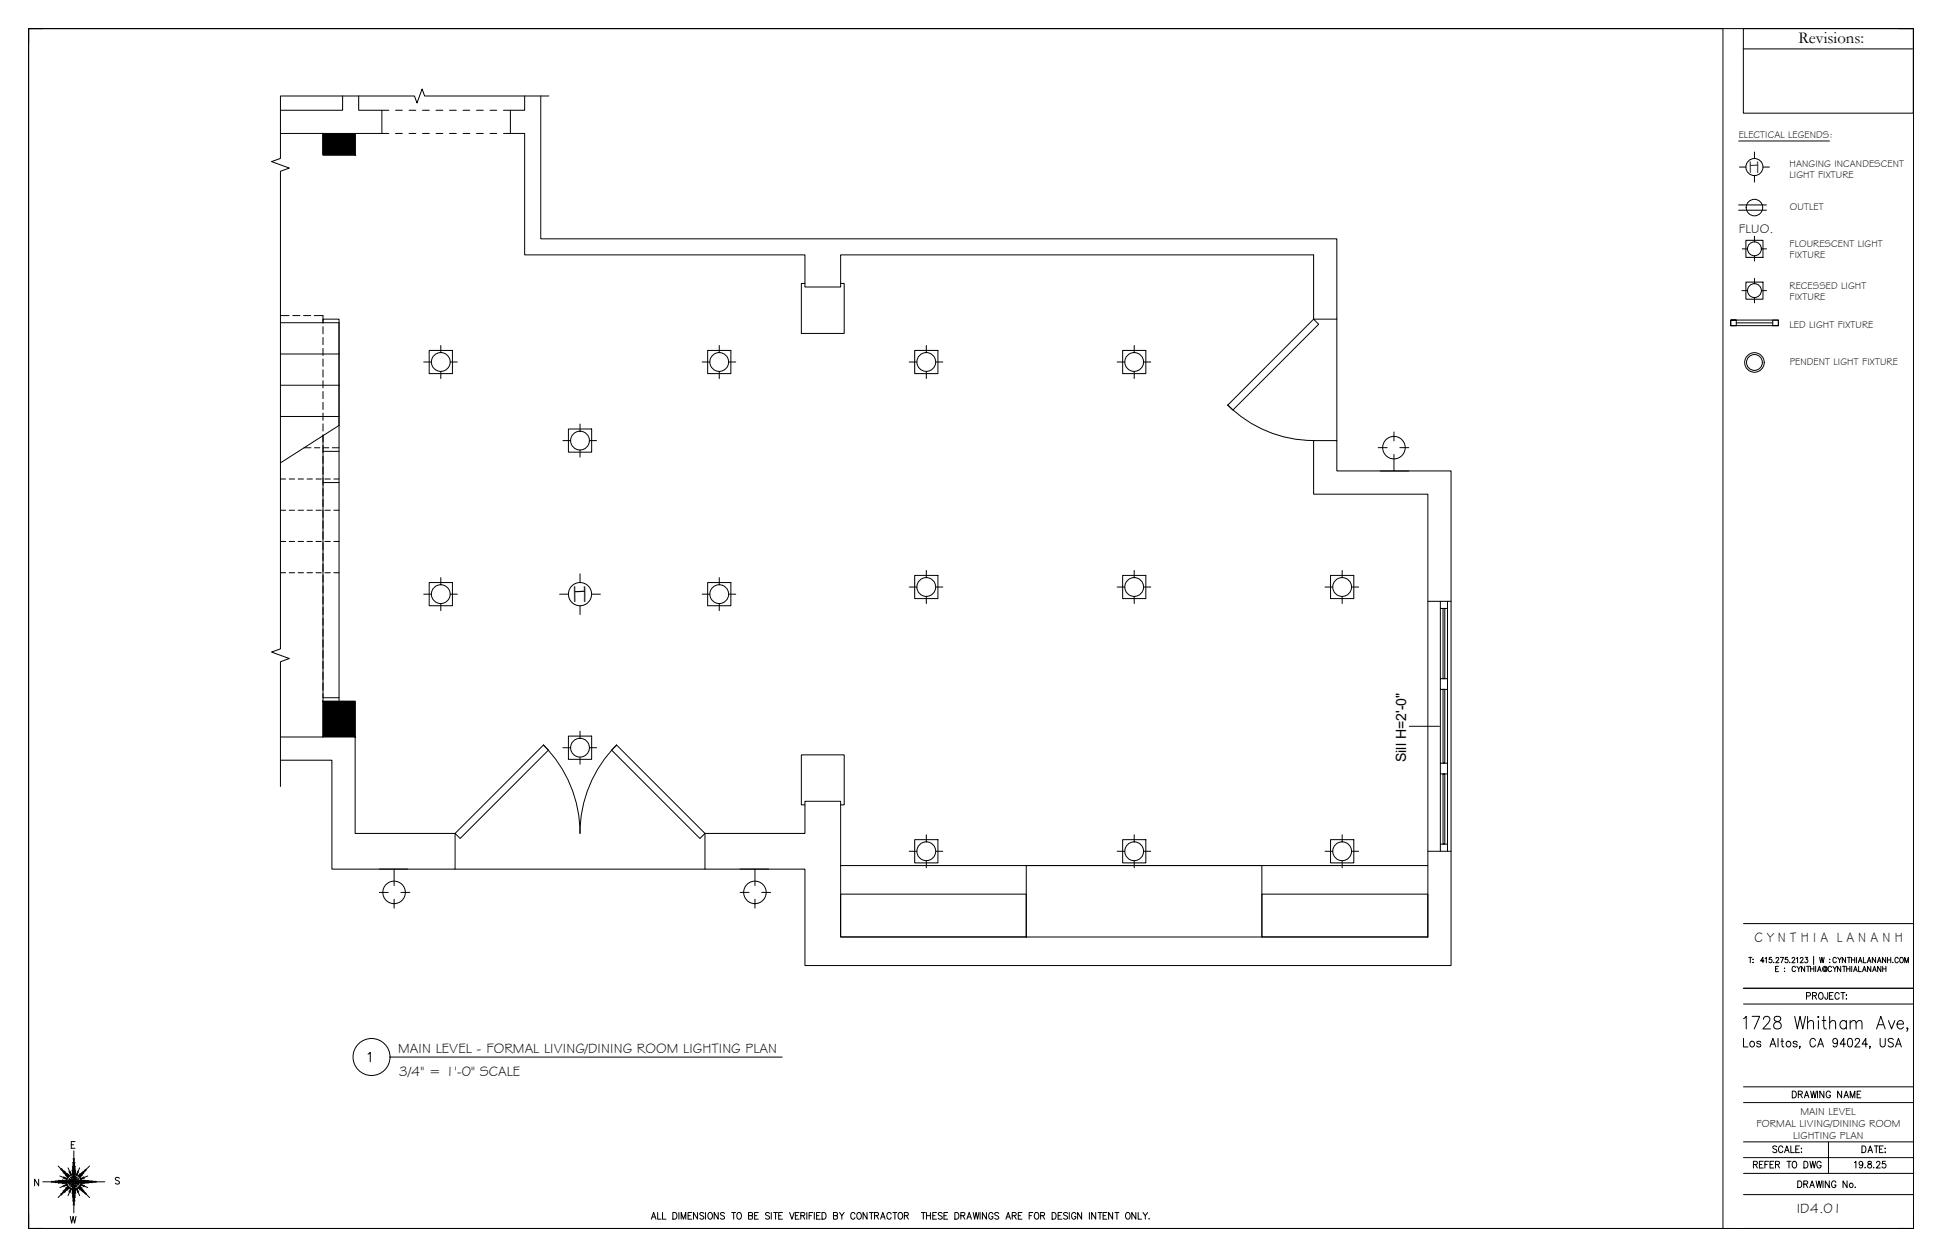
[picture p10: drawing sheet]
<svg xmlns="http://www.w3.org/2000/svg" width="864mm" height="559mm" viewBox="0 0 864 559" stroke-linecap="round" stroke-linejoin="round" font-family="sans-serif">
<!-- layer: ID-FURN -->
<path d="M373.8 384.8h261.2M561.1 397.5h73.9v19h-73.9zM456.4 416.5v-31.7h104.7v31.7" fill="none" stroke="#000" stroke-width=".44"/>
<!-- layer: A-E-WALL -->
<path d="M152.4 42.7v6.3h-27.7M159.5 42.7v6.3h10.3v10.3h-11.9v9.6h-14.3v-9.6h-18.9M233.3 42.7v6.3h-6.3v10.3h6.3v54h124.6v14.3h15.9v-14.3h210.4v28.6h10.3v-35.7h-354v-63.5M143.6 143.5v-1.6h7.2v168.3h-7.2v-116.5M143.6 214.5h7.2M143.6 200.6h7.2M635 267.3h10.3M124.7 327.6h18.9M157.9 327.6v42.9h44.5v15.9h-54.8v-48.5h-22.9M313.5 370.5h44.4v-14.3h15.9v60.3h261.2v-196.8h-50.8v-23.8h10.3v13.5h50.8v219.8h-287.4v-42.8h-44.4zM635 378.4h10.3" fill="none" stroke="#000" stroke-width=".44"/>
<!-- layer: S-STRS -->
<path d="M124.7 143.5h26.1v45.6l-26.1 16.7M124.7 157.4h26.1M124.7 171.3h26.1M124.7 185.1h26.1M150.8 310.2v1.6" fill="none" stroke="#000" stroke-width=".44"/>
<!-- layer: S-STRS-MBND -->
<g fill="none" stroke="#000" stroke-width=".44">
<path d="M135.3 199.1h3M139.8 199.1h2.4M143.8 199.1h2.4M147.8 199.1h3M124.7 212.9h2.3M128.6 212.9h2.4M132.6 212.9h2.4M136.5 212.9h2.4M140.5 212.9h2.4M144.5 212.9h2.4M148.5 212.9h2.3M124.7 226.8h2.3"/>
<path d="M128.6 226.8h2.4M132.6 226.8h2.4M136.5 226.8h2.4M140.5 226.8h2.4M144.5 226.8h2.4M148.5 226.8h2.3M124.7 254.6h2.3M124.7 240.7h2.3M128.6 254.6h2.4M128.6 240.7h2.4M132.6 254.6h2.4M132.6 240.7h2.4"/>
<path d="M136.5 254.6h2.4M136.5 240.7h2.4M140.5 254.6h2.4M140.5 240.7h2.4M144.5 254.6h2.4M144.5 240.7h2.4M148.5 254.6h2.3M148.5 240.7h2.3"/>
</g>
<!-- layer: A-GLAZ -->
<g fill="none" stroke="#000" stroke-width=".44">
<path d="M640.5 267.3v3.2h3.2v-3.2M640.5 270.5v31.2M641.7 270.5h.8v31.2h-.8zM643.7 270.5v31.2M640.5 301.7h3.2v4.8h-3.2zM640.5 306.5v32.8M641.7 306.5h.8v32.8h-.8zM643.7 306.5v32.8M640.5 339.3h3.2v4.7h-3.2zM640.5 344v31.3M641.7 344h.8v31.3h-.8zM643.7 344v31.3"/>
<path d="M640.5 378.4v-3.1h3.2v3.1"/>
</g>
<!-- layer: F-DOOR -->
<g fill="none" stroke="#000" stroke-width=".44">
<path d="M169.8 49h3.1M169.8 59.3h3.1M175.9 49h3M175.9 59.3h3M181.9 49h3M181.9 59.3h3M187.9 49h3M187.9 59.3h3M193.9 49h3M193.9 59.3h3M199.9 49h3M199.9 59.3h3"/>
<path d="M205.9 49h3M205.9 59.3h3M211.9 49h3M211.9 59.3h3M217.9 49h3M217.9 59.3h3M223.9 49h3.1M223.9 59.3h3.1M584.2 141.9l2.2 2.2-38.2 38.2-2.2-2.2zM594.5 141.9v54M546 180a54 54 0 0 0 38.1 15.8M241.7 331.2a55.4 55.4 0 0 1 16.2 39.3 55.5 55.5 0 0 1 16.3-39.3"/>
<path d="M272 333.5l2.2-2.3 39.3 39.3-2.2 2.2zM202.4 370.5l39.3-39.3 2.2 2.3-39.3 39.2zM202.4 386.4h111.1"/>
</g>
<!-- layer: A-GENM -->
<path d="M357.9 126h-1.5v22.2h19v-22.2h-1.6M357.9 357.8h-1.5v-22.2h19v22.2h-1.6" fill="none" stroke="#000" stroke-width=".44"/>
<!-- layer: A-COLS -->
<path d="M143.6 311.8l14.3 15.8v-15.8zM143.6 311.8l14.3 15.8h-14.3z" fill="#000" stroke="#000" stroke-width=".44"/>
<path d="M143.6 327.6v-15.8h14.3v15.8" fill="none" stroke="#000" stroke-width=".44"/>
<!-- layer: A-DETL-DEMO -->
<g fill="none" stroke="#000" stroke-width=".44">
<path d="M124.7 140.3h3.9M130.2 140.3h3.2M135 140.3h3.2M139.8 140.3h3.8v3.3M143.6 145.2v3.2M143.6 150v3.2M143.6 154.8v3.2M143.6 159.6v3.2M143.6 164.4v3.2M143.6 169.2v3.2M143.6 174v3.2M143.6 178.8v3.2"/>
<path d="M143.6 183.6v3.2M143.6 188.4v3.2M143.6 193.2v3.2M143.6 198v3.2M143.6 202.8v3.2M143.6 207.6v3.2M143.6 212.4v3.2M143.6 217.2v3.2M143.6 222v3.2M143.6 226.8v3.2M143.6 231.6v3.2M143.6 236.4v3.2"/>
<path d="M143.6 241.2v3.2M143.6 246v3.2M143.6 250.8v3.2M143.6 255.6v3.2M143.6 260.4v3.2M143.6 265.2v3.2M143.6 270v3.2M143.6 274.8v3.2M143.6 279.6v3.2M143.6 284.4v3.2M143.6 289.2v3.2M143.6 294v3.2"/>
<path d="M143.6 298.8v3.2M143.6 303.6v3.2M143.6 308.4v3.4"/>
</g>
<!-- layer: A-GLAZ-IDEN -->
<path d="M626.7 322.9h13.4" fill="none" stroke="#000" stroke-width=".44"/>
<!-- layer: 0 -->
<path d="M244.1 42.7h-55.3l-1.1-3.1-2.3 6.2-1.1-3.1h-59.6v27.7l-3.9 1.4 7.9 2.9-4 1.4v212.4l-3.9 1.4 7.9 2.9-4 1.4v55.4M163.7 468.6l1-.8v4.2" fill="none" stroke="#000" stroke-width=".44"/>
<!-- layer: A-WALL-PATT -->
<path d="M143.6 59.3l14.3 9.6v-9.6zM143.6 59.3l14.3 9.6h-14.3z" fill="#000" stroke="#000" stroke-width=".44"/>
<!-- layer: A-WALL -->
<path d="M143.6 59.3v9.6h14.3v-9.6" fill="none" stroke="#000" stroke-width=".44"/>
<!-- layer: A-CASE -->
<path d="M373.8 397.5h82.6v19h-82.6z" fill="none" stroke="#000" stroke-width=".44"/>
<!-- layer: E-LITE -->
<g fill="none" stroke="#000" stroke-width=".44">
<path d="M773.5 74.3h2.9M780.2 67.6v2.9M780.2 78.1v2.9M784 74.3h2.9M773.2 93.5h12.3M773.2 91.1h12.3M774.8 110.6h2.3M776.4 106.8h7.6v7.6h-7.6zM780.2 105v2.5M780.2 113.7v2.3M783.3 110.6h2.3M774.6 129.2h2.5"/>
<path d="M776.4 125.4h7.6v7.6h-7.6zM780.2 123.8v2.3M780.2 132.3v2.3M783.3 129.2h2.3M190.9 155.8h10.3v10.3h-10.3zM196 153.6v3.2M314.7 155.8h10.3v10.3h-10.3zM319.8 153.6v3.2M406.8 155.8h10.3v10.3h-10.3zM411.9 153.6v3.2M499.2 155.8h10.3v10.3h-10.3zM504.4 153.6v3.2"/>
<path d="M769.6 142.3h2.5v2.5h-2.5v-2.5h21.2v2.5h-21.2zM772.1 143.5h16.2M788.3 142.3h2.5v2.5h-2.5zM188.4 160.9h3.5M196 165.1v3.2M200.2 160.9h3.2M312.3 160.9h3.4M319.8 165.1v3.2M324 160.9h3.2M404.3 160.9h3.4M411.9 165.1v3.2M416.1 160.9h3.2"/>
<path d="M496.8 160.9h3.4M504.4 165.1v3.2M508.6 160.9h3.1M250.3 195.9h3.5M252.8 190.7h10.3v10.3h-10.3zM257.9 188.5v3.2M262.1 195.9h3.2M612.9 199h4M619.9 192v4M622.5 199h4M257.9 200v3.2M613.8 209.4h12.7"/>
<path d="M619.9 202v7.4M190.9 259h10.3v10.3h-10.3zM196 256.8v3.1M257.9 255.1v3.9M314.7 259h10.3v10.3h-10.3zM319.8 256.8v3.1M406.8 255.8h10.3v10.3h-10.3zM411.9 253.6v3.2M499.2 255.8h10.3v10.3h-10.3zM504.4 253.6v3.2M591.7 255.8h10.3v10.3h-10.3zM596.9 253.6v3.2"/>
<path d="M188.4 264.1h3.5M196 268.3v3.2M200.2 264.1h3.2M248.9 264.1h3.9M257.9 269.3v3.9M263.1 264.1h3.9M312.3 264.1h3.4M319.8 268.3v3.2M324 264.1h3.2M404.3 261h3.4M411.9 265.1v3.2M416.1 261h3.2"/>
<path d="M496.8 261h3.4M504.4 265.1v3.2M508.6 261h3.1M589.3 261h3.4M596.9 265.1v3.2M601 261h3.2M250.3 332.4h3.5M252.8 327.2h10.3v10.4h-10.3zM257.9 325.1v3.1M257.9 336.6v3.1M262.1 332.4h3.2M404.3 378.4h3.4"/>
<path d="M406.8 373.3h10.3v10.3h-10.3zM411.9 371.1v3.2M416.1 378.4h3.2M496.8 378.4h3.4M499.2 373.3h10.3v10.3h-10.3zM504.4 371.1v3.2M508.6 378.4h3.1M589.3 378.4h3.4M591.7 373.3h10.3v10.3h-10.3zM596.9 371.1v3.2M601 378.4h3.2M168.6 386.4h12.7"/>
<path d="M168.7 396.7h3.9M175.3 386.4v7.3M175.3 399.7v4M178.3 396.7h3.9M329.1 386.4h12.7M329.1 396.7h4M335.7 386.4v7.3M335.7 399.7v4M338.8 396.7h3.9M411.9 382.6v3.2M504.4 382.6v3.2M596.9 382.6v3.2"/>
<circle cx="780.2" cy="74.3" r="3.8"/>
<circle cx="780.2" cy="92.3" r="3.7"/>
<circle cx="780.2" cy="110.6" r="3.1"/>
<circle cx="780.2" cy="129.2" r="3.1"/>
<circle cx="196" cy="160.9" r="4.2"/>
<circle cx="319.8" cy="160.9" r="4.2"/>
<circle cx="411.9" cy="160.9" r="4.2"/>
<circle cx="504.4" cy="160.9" r="4.2"/>
<circle cx="780.2" cy="161.1" r="4.4"/>
<circle cx="780.2" cy="161.1" r="3.5"/>
<circle cx="257.9" cy="195.9" r="4.2"/>
<circle cx="619.9" cy="199" r="5"/>
<circle cx="196" cy="264.1" r="4.2"/>
<circle cx="257.9" cy="264.1" r="5.2"/>
<circle cx="319.8" cy="264.1" r="4.2"/>
<circle cx="411.9" cy="261" r="4.2"/>
<circle cx="504.4" cy="261" r="4.2"/>
<circle cx="596.8" cy="261" r="4.2"/>
<circle cx="257.9" cy="332.4" r="4.2"/>
<circle cx="411.9" cy="378.4" r="4.2"/>
<circle cx="504.4" cy="378.4" r="4.2"/>
<circle cx="596.8" cy="378.4" r="4.2"/>
<circle cx="175.2" cy="396.7" r="5"/>
<circle cx="335.7" cy="396.7" r="5"/>
</g>
<!-- layer: 1 -->
<g fill="none" stroke="#000" stroke-width=".44">
<path d="M12.7 12.7h753.5v533.4h-753.5zM12.7 12.7h838.2v533.4h-838.2zM19.1 12.7h-6.4v6.4M775.3 12.7h75.5v37.6h-75.5zM844.6 12.7h6.3v6.4M775.3 21.7h75.2M775.3 410.6h75.6M775.3 439.3h75.6M777.6 425.6h1.5M778.3 425.6v2.4M779.6 426.4h.1M779.6 427.8v.2z"/>
<path d="M784.5 427.2h-1.6l1.1-1.6v2.4M785 426.1l.5-.5v2.4M787.8 425.6h-1l-.1 1a.77 .77 0 0 1 1.2 .1 .77 .77 0 0 1-.2 1.1 .77 .77 0 0 1-1.1-.3M788.8 427.8l.1 .1M789.6 430.7h.8M789.8 426.2l.2-.5 .6-.1 .4 .7-1.3 1.7h1.4M790.9 429.6h-1.3v2.3h1.3M791.7 425.6h1.4l-1 2.4M793.6 431.7h.1M793.6 430.4v.2zM795 425.6h-1l-.1 1a.78 .78 0 0 1 1.1 0 .78 .78 0 0 1-.1 1.2 .78 .78 0 0 1-1.1-.3M795.9 427.8l.1 .1"/>
<path d="M796.9 426.2l.2-.5 .6-.1 .5 .7-1.4 1.7h1.5M798.4 430.1a.78 .78 0 0 0-.9-.5 .78 .78 0 0 0-.6 .9v.6a.78 .78 0 0 0 .6 .8 .78 .78 0 0 0 .9-.5M798.9 426.1l.5-.5v2.4M799.1 429.6l.8 1.1 .8-1.1M799.9 430.7v1.2M800.6 426.2l.2-.5 .6-.1 .4 .7-1.3 1.7h1.4M802.5 429.6v2.3l-1.4-2.3v2.3M802.7 425.6h1.2l-.6 .9a.75 .75 0 0 1 .5 1.2 .75 .75 0 0 1-1.3-.2M803.4 429.6h1.4M804.1 429.6v2.3M805.2 430.7h1.4M805.2 429.6v2.3"/>
<path d="M806.5 425.2v3.6M806.6 429.6v2.3M807.4 429.6v2.3M808.2 431.9l.9-2.3 .8 2.3M808.5 431.2h1.1M809.2 425.6l.5 2.4 .5-2.4 .5 2.4 .5-2.4M812 430.5l-.1-.2a.59 .59 0 0 0-.8 0 .59 .59 0 0 0 .1 .9 .59 .59 0 0 0 .8-.1M812 430.1v1.2a.8 .8 0 0 0 .7-.8 .8 .8 0 0 0-.7-.8 1.13 1.13 0 0 0-1.5 1.2 1.13 1.13 0 0 0 1.8 .7M813.7 426.4h.1M813.7 427.8v.2zM814.5 430.1a.78 .78 0 0 0-1-.5 .78 .78 0 0 0-.6 .9v.6a.78 .78 0 0 0 .7 .8 .78 .78 0 0 0 .9-.5M815.1 429.6l.8 1.1 .8-1.1"/>
<path d="M815.9 430.7v1.2M816.6 426.2a.78 .78 0 0 0-.9-.6 .78 .78 0 0 0-.6 .9v.6a.78 .78 0 0 0 .6 .9 .78 .78 0 0 0 .9-.6M817.2 425.6l.8 1.1 .9-1.1M818 426.7v1.3M818.6 429.6v2.3l-1.5-2.3v2.3M819.4 429.6h1.4M820.1 429.6v2.3M820.7 425.6v2.4l-1.4-2.4v2.4M821.2 430.7h1.4M821.2 429.6v2.3M821.5 425.6h1.4M822.2 425.6v2.4"/>
<path d="M822.6 429.6v2.3M823.4 425.6v2.4M823.4 426.7h1.4M823.4 429.6v2.3M824.3 431.9l.8-2.3 .8 2.3M824.6 431.2h1M824.8 425.6v2.4M825.6 425.6v2.4M826.4 428l.8-2.4 .8 2.4M826.5 429.6v2.3h1.2M826.7 427.2h1M828.3 431.9l.8-2.3 .8 2.3"/>
<path d="M828.5 431.2h1.1M828.7 425.6v2.4h1.2M830.4 428l.8-2.4 .8 2.4M830.7 427.2h1M831.9 429.6v2.3l-1.4-2.3v2.3M832.7 431.9l.9-2.3 .8 2.3M833.1 431.2h1M834.1 425.6v2.4l-1.5-2.4v2.4M834.9 428l.8-2.4 .8 2.4M835.2 427.2h1M836.4 429.6v2.3l-1.4-2.3v2.3M837.2 430.7h1.5"/>
<path d="M837.2 429.6v2.3M838.6 425.6v2.4l-1.5-2.4v2.4M838.7 429.6v2.3M839.4 426.7h1.4M839.4 425.6v2.4M840.8 425.6v2.4M841.7 427.8l.1 .1M844.2 426.2a.78 .78 0 0 0-1-.6 .78 .78 0 0 0-.6 .9v.6a.78 .78 0 0 0 .6 .9 .78 .78 0 0 0 1-.6M845.2 425.7l.2-.1a1.15 1.15 0 0 1 1.1 1.2 1.15 1.15 0 0 1-1.3 1.1l-.4-.8zM847 428v-2.4l.9 2.4 .8-2.4v2.4M775.3 452.9l1.2-1.1v5.6M775.3 446.3h75.6"/>
<path d="M779.2 451.8h3.3l-2.4 5.6M784.2 453.2l.5-1.1 1.4-.3a1.65 1.65 0 0 1 .3 2.9l-2.5 2.7h3.4M789.2 452.1a1.19 1.19 0 0 0 .5 1.9 1.96 1.96 0 0 1 2.1 .9 1.96 1.96 0 0 1-.2 2.2 1.9 1.9 0 0 1-2.8-.7 2.09 2.09 0 0 1 2.3-2.4 1.17 1.17 0 0 0 .5-1.9l-.7-.3zM798.1 451.8l1.2 5.6 1.2-5.6 1.2 5.6 1.2-5.6M803.8 454.7l1.2-1 1.2 .3 .3 3.4M803.8 451.8v5.6M808.6 451.8l.3 .3-.3 .3-.2-.3zM808.6 453.7v3.7M810.3 453.7h1.7M811 451.8v4.6l.3 .7 .9 .3M813.6 454.7l1.3-1 1.1 .3 .3 3.4M813.6 451.8v5.6"/>
<path d="M821.1 454.5a1.69 1.69 0 0 0-2.5-.4 1.69 1.69 0 0 0-.1 2.5 1.44 1.44 0 0 0 1.3 .9 1.44 1.44 0 0 0 1.3-.9M821.1 453.7v3.7M822.7 454.7l1.3-1 1.1 .3 .3 3.4M822.7 453.7v3.7M825.4 454.7l1.2-1 1.2 .3 .2 3.4M834.5 457.4l1.9-5.6 1.9 5.6M835.2 455.5h2.4M839.8 453.7l1.4 3.7 1.4-3.7M843.6 455.3h2.9a1.45 1.45 0 0 0-1.5-1.7 1.45 1.45 0 0 0-1.4 1.7 1.59 1.59 0 0 0 .8 1.9 1.59 1.59 0 0 0 2.1-.6M848.4 457.1l-.3 .3-.2-.3 .2-.2a1.08 1.08 0 0 1-.2 1.6M775.3 461.6v3.8h2M783 463.4a1 1 0 0 0-.9-.5 1 1 0 0 0-.9 .5l.2 .4 1.4 .5 .2 .6a.99 .99 0 0 1-.9 .6 .99 .99 0 0 1-.9-.6"/>
<path d="M787.1 465.4l1.3-3.8 1.3 3.8M787.6 464.2h1.6M790.7 461.6v3.8M792 462.9h1.1M792.5 461.6v3.1l.1 .5 .7 .2M799.2 463.4a1 1 0 0 0-.9-.5 1 1 0 0 0-.9 .5l.1 .4 1.5 .5 .2 .6a.99 .99 0 0 1-.9 .6 .99 .99 0 0 1-.9-.6M800.5 465.2h-.3h.3l-.3 1M807.3 462.5a1.26 1.26 0 0 0-1.4-.9 1.26 1.26 0 0 0-1 1.5v.9a1.26 1.26 0 0 0 .9 1.4 1.26 1.26 0 0 0 1.5-.9M808.3 465.4l1.3-3.8 1.3 3.8M808.8 464.2h1.7M817.1 462.9a1.07 1.07 0 0 1-1.5 .8 1.07 1.07 0 0 1-.3-1.6 1.07 1.07 0 0 1 1.7 .1 2.83 2.83 0 0 1-.8 3.2l-.9-.2-.1-.3M820.7 464.2h-2.4l1.6-2.6v3.8"/>
<path d="M822 461.8a1.07 1.07 0 0 1 1.7 .5l.1 1a1.65 1.65 0 0 1-1.3 2.1 2.62 2.62 0 0 1-.5-3.6zM825 462.5l.6-.9 1 .2 .3 .5-.4 1.3-1.7 1.8h2.3M830.5 464.2h-2.4l1.6-2.6v3.8M831.7 465.2h-.4h.4l-.4 1M836.1 461.6v2.7a1.14 1.14 0 0 0 1.1 1.1 1.14 1.14 0 0 0 1.2-1.1v-2.7M841.9 462.2a1.25 1.25 0 0 0-1.2-.6 1.25 1.25 0 0 0-1 .9l.3 .6 1.6 .7a.92 .92 0 0 1 .3 1 .92 .92 0 0 1-.8 .6h-.6l-.8-.5M842.9 465.4l1.3-3.8 1.3 3.8M843.4 464.2h1.7M775.3 483.2h75.6M775.3 490.2h75.6M25.8 518.4l4.6 4.5M26.9 519.9l3.4 3.1"/>
<path d="M27.4 519.5l3.1 3.3M30.3 519.2l1.2 3M31.7 508.9h1M32.2 518.5l.1 3.5M32.3 516.8l.2 5.1M32.5 515l.2 6.9M32.8 511.6v10.3M33.2 515l-.2 6.9M33.4 516.8l-.2 5.1M33.4 507.5h-1.7v3h1.7M33.5 518.5l-.1 3.5M35.4 519.2l-1.3 3"/>
<path d="M38.1 519.8l-3 3M39.8 518.4l-4.5 4.5M775.3 507.6h75.6M775.3 514.6h75.6M813.1 507.6v14M12.7 539.8v6.3h6.4M17.2 524.2v3l-1.8-3v3M19.1 525.4h10.3M22.8 525.5h6.6M22.8 525.2h6.6M24.6 525.7h4.8M24.6 525h4.8"/>
<path d="M26 524.7l3.4 .1M26.6 522.8l3.1 1.2M27.7 524.5l1.8 .2M28 521.3l2.2 1.9M28.1 523.8l1.5 .4M28.4 523.1l1.3 .8M28.7 520.5l1.9 2.2M29.1 522.6l1 .7M29.4 525.9l-3.4 .2M29.5 526.1l-1.8 .1M29.6 526.5l-1.5 .5M29.7 526.7l-3.1 1.2"/>
<path d="M29.7 526.8l-1.3 .8M29.7 525.7l1 .4 .2 .7 1.1-.6-.6 1 .6 .3 .5 .9M29.7 525.4h6.2M29.8 525.4h.1M30 525.3v.1M30.1 527.4l-1 .7M30.1 521.6l.7 1M30.2 527.5l-2.2 2M30.2 525.3l-.1 .1M30.3 527.7l-3.4 3.1M30.4 527.8l-4.6 4.6M30.5 527.9l-3.1 3.4"/>
<path d="M30.6 520.9l.7 1.4M30.6 525l-.9 .4 1.5 .4-.2 .5 1.4-.5M30.6 528l-1.9 2.2M30.7 524.9l-.4 .5M30.8 528.2l-.7 .9M31 524.9l-.5 .5M31 524.4l1.4 .5M31 524.4l.2 .6h-.6M31.1 524.4l-.1 .1M31.2 524.5l-.2 .2M31.2 520.6l.5 1.5M31.3 524.6l-.2 .2"/>
<path d="M31.3 528.5l-.7 1.3M31.4 524.7l-.7 .7M31.5 524.7l-.7 .7M31.5 528.6l-1.2 3M31.6 524.8l-.6 .6M31.7 528.6l-.5 1.5M31.8 524.8l-.6 .6M31.9 527.2l.5-.2 .1 .6M31.9 524.8l-.5 .6M32 520.2l.2 1.8M32 524.9l-.4 .5M32.2 528.7l-.2 1.8"/>
<path d="M32.2 524.9l-.4 .5M32.3 528.8l-.1 3.5M32.4 524.9l-.5 .5M32.4 524.9l.4 .5M32.4 525.8h.1M32.4 525.1l-.3 .3M32.5 525.2l-.2 .2M32.5 527.6l.3 .9M32.5 522.3l-.5 .9-.7 .3 .7 1-1.1-.6-.2 .7-1 .4M32.5 528.8l-.2 5.2M32.6 525.3l-.1 .1M32.6 525.7l-.2 .3"/>
<path d="M32.7 528.8l-.2 6.9M32.7 525.3l-.1 .1M32.8 525.4l.5 .4M32.8 525.4l-.4 .4M32.8 525.4l.4 .4 .5-.4M32.8 525.4h.1M32.8 522.3h.1M32.8 528.4h.1M32.8 525.5v.1M32.8 522.3v6.2M32.8 528.8v10.3M32.8 525.7l-.5 .5"/>
<path d="M32.8 526.1l-.6 .7M32.8 526.8l-.5 .5M32.8 527.3l-.3 .3M32.8 527.5l-.2 .2M32.8 527.7l-.1 .1M32.8 528v.1M32.8 525.9l-.5 .6M32.8 526.2l-.9 1M32.8 526.4l-.7 .8M32.8 526.6l-.4 .5M32.8 527l-.4 .4M32.8 527.1l-.4 .4"/>
<path d="M32.8 527.9l-.1 .1M32.8 528.2h.1M32.8 522.3l-.4 1.5-.5-.3 .5 1.4M32.8 522.3l.4 1.5 .5-.3-.4 1.4M32.8 525.4l-.9 1.8M32.9 522.5h-.1M32.9 522.6l-.1 .1M32.9 522.8h-.1M33 522.9l-.2 .1M33 528.8l.2 6.9M33 525.4h.1M33 523l-.2 .2"/>
<path d="M33.1 523.1l-.3 .3M33.2 528.8l.2 5.2M33.2 525.4l-.1 .1M33.2 522.3l.4 .9 .7 .3M33.2 523.2l-.4 .4M33.2 524.9l1.4-.5-.2 .6 1.5 .4M33.2 524.9l-.4 .5M33.3 524.9l-.5 .5M33.3 525.8l.4 1.4-.5-.2-.4 1.5M33.3 524.9h.1M33.3 523.3l-.5 .4M33.3 523.6l-.5 .5"/>
<path d="M33.3 524.7l-.5 .5M33.3 523.5l-.5 .4M33.3 524.5l-.5 .5M33.4 528.8l.1 3.5M33.4 525.4l-.2 .1M33.4 524.2l-.6 .6M33.5 528.7l.2 1.8M33.5 525.4l-.2 .3M33.5 523.6l-.7 .7M33.5 523.9l-.7 .7M33.7 520.2l-.2 1.8M33.7 523.6l-.9 .9"/>
<path d="M33.9 525.4l-.5 .4M34 528.6l.4 1.5M34.1 525.4l-.5 .4M34.1 528.6l1.3 3M34.2 525.4l-.5 .5M34.3 523.4l-.6 1.1 1-.6 .3 .7 .9 .4M34.3 528.5l.8 1.3M34.4 520.6l-.4 1.5M34.4 525.4l-.5 .5M34.5 525.8l-.2 .3M34.6 525.9l-.2 .2M34.6 525.4l-.6 .6"/>
<path d="M34.6 526.1l-.1 .1M34.6 526.2v.1M34.8 525.4l-.7 .6M34.9 528.2l.7 .9M35 525.4l-.5 .4M35 528l1.8 1.8M35.1 520.9l-.8 1.4M35.1 527.9l3 3M35.1 525.4l-.4 .4M35.3 527.8l4.5 4.6M35.3 525.4l-.4 .4M35.4 527.7l3 3"/>
<path d="M35.5 527.5l1.8 1.9M35.5 525.4l-.1 .1M35.6 521.6l-.7 1M35.6 527.4l1 .7M35.7 525.4h-.1M35.9 525.4h.1M35.9 525.7l-.9 .4-.3 .7-1-.6 .6 1-.7 .3-.4 .9M35.9 525.4l-1.5 .4 .2 .5-1.4-.5M35.9 526.8l1.4 .8M36 526.7l3 1.2M36.1 526.5l1.5 .5M36.2 526.1h1.5"/>
<path d="M36.2 524.7h1.5M36.2 525.9h3.2M36.2 524.8h3.2M36.3 525.7h4.8M36.3 525h4.8M36.3 525.5h6.5M36.3 525.2h6.5M36.3 525.4h10.3M36.6 522.6l-1 .7M36.8 520.9l-1.8 1.8M37.3 521.4l-1.8 1.8M37.3 523.1l-1.4 .8"/>
<path d="M37.6 523.8l-1.5 .4M38.4 520l-3 3M39 522.8l-3 1.2M53.1 523.8l-.6-.4-1.2 .4 .3 .8 1.5 .9v.5l-.6 .4-1.2-.4M775.3 521.6h75.6M775.3 531.1h75.6M850.9 539.8v6.3h-6.3M31.2 540.8l.7 3 .6-3 .7 3 .6-3M775.3 546.1h75.6"/>
<circle cx="779.2" cy="464.1" r="1.21"/>
<circle cx="795.3" cy="464.1" r="1.2"/>
<circle cx="32.8" cy="525.4" r="3.4"/>
<circle cx="32.8" cy="525.4" r="3.1"/>
</g>
<g fill="#000" stroke="#000" stroke-width=".44">
<path d="M32.6 525.3h.2zM32.4 525.7h.2zM32.6 525.4h.2zM32.9 525.3h.2z"/>
<path d="M32.4 525h.2zM32.4 525h.2z"/>
<path d="M32.4 525h.3zM32.4 525h.3z"/>
<path d="M32.4 525l.3 .1zM32.4 525l.3 .1z"/>
<path d="M32.4 525.7h.3zM32.4 525.7h.2z"/>
<path d="M32.4 525.1h.3zM32.4 525.1h.3z"/>
<path d="M32.4 525.7h.3zM32.4 525.7h.3z"/>
<path d="M32.4 525.1h.4zM32.4 525.1h.4z"/>
<path d="M32.4 525.6h.3zM32.4 525.6l.3 .1z"/>
<path d="M32.4 525.1l.4 .1zM32.4 525.1l.4 .1z"/>
<path d="M32.4 525.6h.4zM32.4 525.6h.3z"/>
<path d="M32.5 525.2h.3zM32.5 525.2h.3z"/>
<path d="M32.5 525.6h.3zM32.5 525.6h.3z"/>
<path d="M32.5 525.2l.3 .1zM32.5 525.2l.3 .1z"/>
<path d="M32.5 525.3h.3zM32.5 525.3h.3zM32.6 525.3h.2z"/>
<path d="M32.5 525.5h.3zM32.5 525.5h.3z"/>
<path d="M32.5 525.5h.3zM32.5 525.5l.3 .1z"/>
<path d="M32.6 525.3h.2zM32.6 525.3h.2z"/>
<path d="M32.6 525.4l.2 .1zM32.6 525.5h.2z"/>
<path d="M32.6 525.5h.2zM32.6 525.5h.2z"/>
<path d="M32.8 525.4h.3zM32.8 525.4h.3z"/>
<path d="M32.9 525.4l.2 .1zM32.9 525.4l.2 .1z"/>
<path d="M32.9 525.5h.2zM32.9 525.5h.2z"/>
<path d="M32.9 525.3h.2zM32.9 525.3h.2zM32.9 525.3h.2zM32.9 525.3h.2z"/>
<path d="M32.9 525.5h.3zM32.9 525.5h.3z"/>
<path d="M32.9 525.2h.3zM32.9 525.2l.2 .1z"/>
<path d="M32.9 525.5l.3 .1zM32.9 525.5l.3 .1z"/>
<path d="M32.9 525.2h.3zM32.9 525.2h.3z"/>
<path d="M32.9 525.6h.3zM32.9 525.6h.3z"/>
<path d="M32.9 525.1h.3zM32.9 525.1l.3 .1z"/>
<path d="M32.9 525.6h.3zM32.9 525.6h.3z"/>
<path d="M32.9 525.1h.3zM32.9 525.1h.3z"/>
<path d="M32.9 525.6l.4 .1zM32.9 525.6l.4 .1z"/>
<path d="M33 525h.3zM33 525h.3zM33 525h.3z"/>
<path d="M33 525l.3 .1zM33 525.1h.3z"/>
<path d="M33 525.1h.3zM33 525.1h.2z"/>
<path d="M33 525.7h.3zM33 525.7h.3z"/>
<path d="M33 525.7h.3zM33 525.7h.3z"/>
<path d="M33 525.7l.3 .1zM33 525.7l.3 .1z"/>
</g>
<!-- layer: A-Anno-Ttlb -->
<path d="M773.2 62.7h40.3" fill="none" stroke="#000" stroke-width=".44"/>
<!-- layer: A-Misc-Med -->
<path d="M173.5 469.9h174.4" fill="none" stroke="#000" stroke-width=".44"/>
<!-- layer: ID-ANNO -->
<circle cx="165.2" cy="469.9" r="8.2" fill="none" stroke="#000" stroke-width=".44"/>
<text font-size="10.7" x="254.4" y="267.7">H</text>
<text font-size="7.9" x="777.6" y="76.9">H</text>
<text font-size="7.4" x="799.8" y="19">Revisions:</text>
<g font-size="6.6">
<text x="802.6" y="445.6">PROJECT:</text>
<text x="796.2" y="489.3">DRAWING NAME</text>
<text x="288.9" y="543.3">ALL DIMENSIONS TO BE SITE VERIFIED BY CONTRACTOR THESE DRAWINGS ARE FOR DESIGN INTENT ONLY.</text>
</g>
<g font-size="6.3">
<text x="625.3" y="338.8" transform="rotate(-90 625.3 338.8)">Sill H=2'-0&quot;</text>
<text x="780.2" y="418.6">C Y N T H I A L A N A N H</text>
<text x="177.1" y="468.1">MAIN LEVEL - FORMAL LIVING/DINING ROOM LIGHTING PLAN</text>
<text x="177.3" y="478.1">3/4&quot; = 1'-0&quot; SCALE</text>
<text x="799" y="539.1">ID4.01</text>
</g>
<g font-size="6.2">
<text x="787.4" y="513.6">SCALE:</text>
<text x="827.3" y="513.6">DATE:</text>
<text x="778.9" y="520.3">REFER TO DWG</text>
<text x="823.7" y="520.3">19.8.25</text>
<text x="798.7" y="529.2">DRAWING No.</text>
</g>
<text font-size="5.7" x="773.3" y="103.6">FLUO.</text>
<g font-size="4.7">
<text x="800.6" y="495.7">MAIN LEVEL</text>
<text x="781.1" y="501">FORMAL LIVING/DINING ROOM</text>
<text x="797.5" y="506.2">LIGHTING PLAN</text>
</g>
<g font-size="4.4">
<text x="773.2" y="61.5">ELECTICAL LEGENDS:</text>
<text x="795.8" y="74.1">HANGING INCANDESCENT</text>
<text x="795.8" y="79.1">LIGHT FIXTURE</text>
<text x="796" y="93.3">OUTLET</text>
<text x="795.8" y="109.8">FLOURESCENT LIGHT</text>
<text x="795.8" y="114.8">FIXTURE</text>
<text x="795.8" y="128.6">RECESSED LIGHT</text>
<text x="795.8" y="133.5">FIXTURE</text>
<text x="795.8" y="145.8">LED LIGHT FIXTURE</text>
<text x="795.9" y="162.3">PENDENT LIGHT FIXTURE</text>
</g>
</svg>
